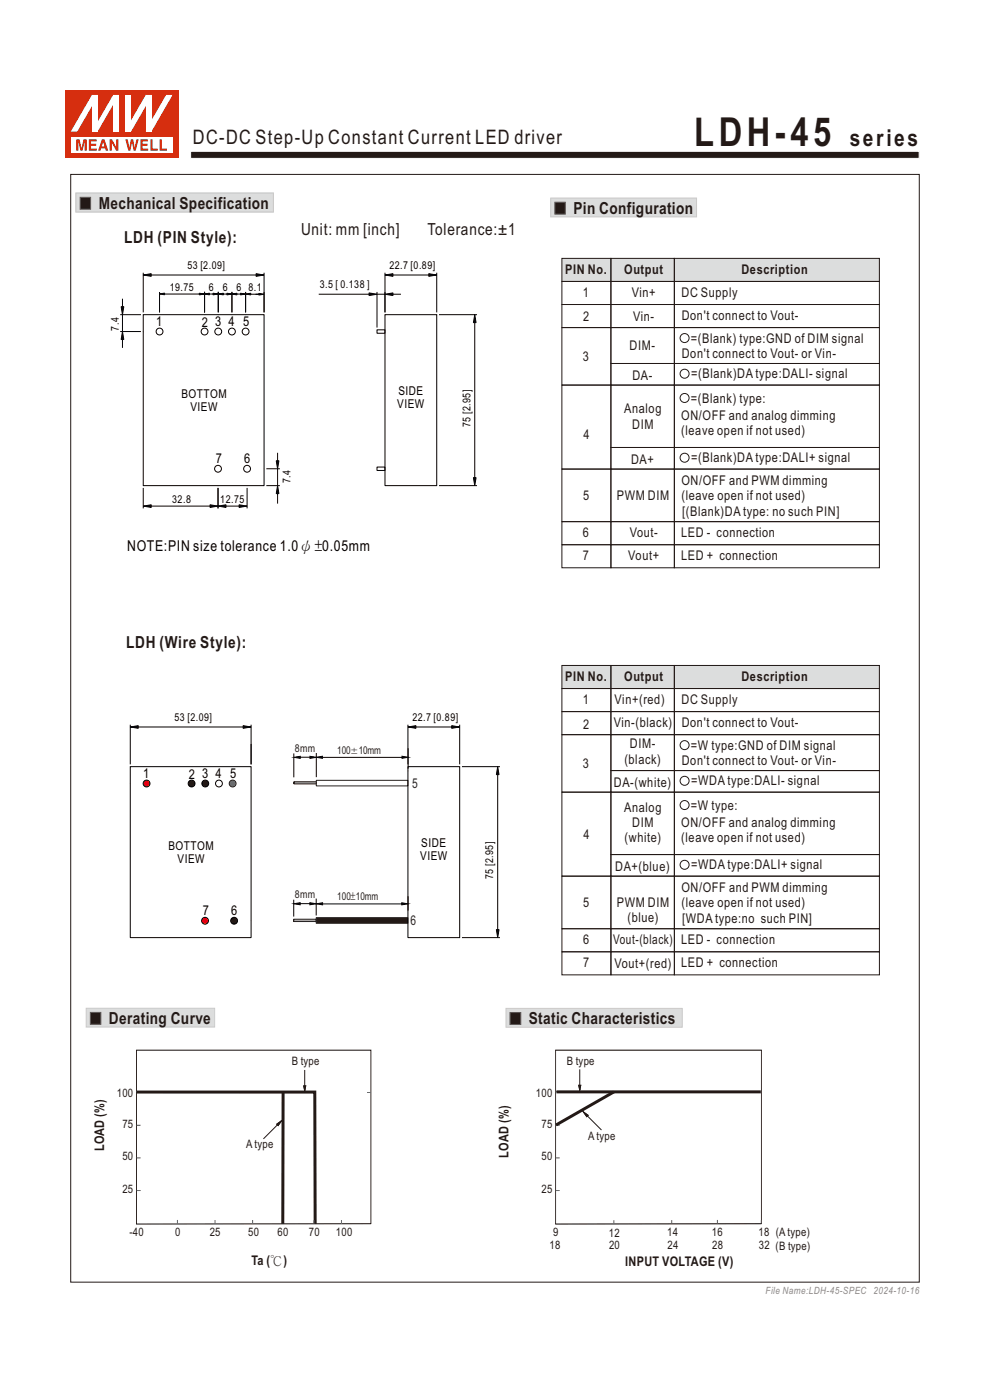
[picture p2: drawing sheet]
<svg xmlns="http://www.w3.org/2000/svg" width="210mm" height="297mm" viewBox="0 0 210 297" stroke-linecap="round" stroke-linejoin="round" font-family="sans-serif">
<path d="M16.1 41h41.9v4h-41.9z" fill-rule="evenodd" fill="#dcdddd" stroke="#c9cacb" stroke-width=".21"/>
<!-- layer: tw -->
<path d="M17 41.8h2.2v2.6h-2.2z" fill-rule="evenodd" fill="#231916" stroke="#595857" stroke-width=".21"/>
<path d="M15 37h180v235h-180z" fill="none" stroke="#231916" stroke-width=".21"/>
<!-- layer: 0 -->
<g fill="none" stroke="#000" stroke-width=".21">
<path d="M30.4 57.9v8.4M32.1 58.3h22.2M56 57.9v8.4M81.7 57.9v8.4M83.4 58.3h7.5M92.6 57.9v8.4M25.5 66.8h4.4M25.5 70.3h4.4M26 63.4v1.7M26 66.8v3.5M26 72v1.8M30.4 66.8h25.6v36.2h-25.6z"/>
<path d="M43.4 61.9v4.4M46.3 61.9v4.4M49.2 61.9v4.4M52.1 61.9v4.4M53.1 62.4h2.5M67.6 62.4h10.7M80 70h1.7v.7h-1.7zM80 62.4h1.7M80 61.9v7.6M81.7 66.8h10.9v36.2h-10.9zM83.4 62.4h1.6M93.1 66.8h8.1"/>
<path d="M100.7 68.4v32.9M56.5 99.4h2.9M58.9 96.1v1.7M58.9 99.4v3.6M80 99.1h1.7v.7h-1.7zM30.4 103.5v4.4M32.1 107.4h12.5M46.2 103.5v4.4M47.9 107.4h2.8M52.4 103.5v4.4M56.5 103h2.9M58.9 104.7v2.1"/>
<path d="M93.1 103h8.1"/>
<circle cx="33.8" cy="70.3" r=".73"/>
<circle cx="43.4" cy="70.3" r=".73"/>
<circle cx="46.3" cy="70.3" r=".73"/>
<circle cx="49.2" cy="70.3" r=".73"/>
<circle cx="52.1" cy="70.3" r=".73"/>
<circle cx="46.2" cy="99.4" r=".73"/>
<circle cx="52.4" cy="99.4" r=".73"/>
</g>
<g fill="#000" stroke="#000" stroke-width=".21">
<path d="M30.4 58.3l1.7-.2v.5z" fill-rule="evenodd"/>
<path d="M54.3 58.1l1.7 .2-1.7 .3z" fill-rule="evenodd"/>
<path d="M81.7 58.3l1.7-.2v.5z" fill-rule="evenodd"/>
<path d="M90.9 58.1l1.7 .2-1.7 .3z" fill-rule="evenodd"/>
<path d="M25.7 65.1h.6l-.3 1.7z" fill-rule="evenodd"/>
<path d="M26 70.3l.3 1.7h-.6z" fill-rule="evenodd"/>
<path d="M52.1 62.4l1.1-.2v.4z" fill-rule="evenodd"/>
<path d="M54.9 62.2l1.1 .2-1.1 .2z" fill-rule="evenodd"/>
<path d="M78.3 62.1l1.7 .3-1.7 .3z" fill-rule="evenodd"/>
<path d="M81.7 62.4l1.7-.3v.6z" fill-rule="evenodd"/>
<path d="M100.7 66.8l.3 1.6h-.6z" fill-rule="evenodd"/>
<path d="M58.6 97.8h.6l-.3 1.6z" fill-rule="evenodd"/>
<path d="M30.4 107.4l1.7-.3v.5z" fill-rule="evenodd"/>
<path d="M44.6 107.1l1.6 .3-1.6 .2z" fill-rule="evenodd"/>
<path d="M46.2 107.4l1.7-.3v.5z" fill-rule="evenodd"/>
<path d="M50.7 107.1l1.7 .3-1.7 .2z" fill-rule="evenodd"/>
<path d="M58.9 103l.3 1.7h-.6z" fill-rule="evenodd"/>
<path d="M100.4 101.3h.6l-.3 1.7z" fill-rule="evenodd"/>
<circle cx="30.4" cy="58.3" r="0"/>
<circle cx="81.7" cy="58.3" r="0"/>
<circle cx="26" cy="70.3" r="0"/>
<circle cx="30.4" cy="70.3" r="0"/>
<circle cx="30.4" cy="66.8" r="0"/>
<circle cx="43.4" cy="66.8" r="0"/>
<circle cx="46.3" cy="66.8" r="0"/>
<circle cx="49.2" cy="66.8" r="0"/>
<circle cx="52.1" cy="66.8" r="0"/>
<circle cx="56" cy="66.8" r="0"/>
<circle cx="80" cy="62.4" r="0"/>
<circle cx="80" cy="70" r="0"/>
<circle cx="81.7" cy="66.8" r="0"/>
<circle cx="92.6" cy="66.8" r="0"/>
<circle cx="100.7" cy="66.8" r="0"/>
<circle cx="56" cy="99.4" r="0"/>
<circle cx="58.9" cy="99.4" r="0"/>
<circle cx="30.4" cy="103" r="0"/>
<circle cx="46.2" cy="103" r="0"/>
<circle cx="46.2" cy="107.4" r="0"/>
<circle cx="52.4" cy="103" r="0"/>
<circle cx="52.4" cy="107.4" r="0"/>
<circle cx="56" cy="103" r="0"/>
<circle cx="92.6" cy="103" r="0"/>
</g>
<path d="M40.4 32.1h154.6v1.5h-154.6z" fill-rule="evenodd" fill="#231916" stroke="#fff" stroke-width=".21"/>
<path d="M119.2 54.8h67.3v4.9h-67.3z" fill-rule="evenodd" fill="#dcdddd"/>
<path d="M62.4 160.7l1.3-.3v.5zM65.8 160.4l1.3 .3-1.3 .2zM62.4 191.7l1.3-.2v.4zM65.7 191.5l1.3 .2-1.3 .2zM67.1 191.7l1.3-.2v.5zM85.2 191.5l1.3 .2-1.3 .3z" fill="#000"/>
<path d="M62.4 160.7l1.3-.3v.5zM65.8 160.4l1.3 .3-1.3 .2zM62.4 191.7l1.3-.2v.4zM65.7 191.5l1.3 .2-1.3 .2zM67.1 191.7l1.3-.2v.5zM85.2 191.5l1.3 .2-1.3 .3z" fill="none" stroke="#000" stroke-width=".21"/>
<path d="M119.2 54.8h10.4v4.9h-10.4zM119.2 59.7h10.4v4.9h-10.4zM129.6 54.8h13.4v4.9h-13.4zM129.6 59.7h13.4v4.9h-13.4zM143 54.8h43.5v4.9h-43.5zM143 59.7h43.5v4.9h-43.5zM119.2 110.7h10.4v4.9h-10.4zM119.2 115.6h10.4v4.9h-10.4zM129.6 110.7h13.4v4.9h-13.4zM129.6 115.6h13.4v4.9h-13.4zM143 110.7h43.5v4.9h-43.5zM143 115.6h43.5v4.9h-43.5z" fill="none" stroke="#231916" stroke-width=".21"/>
<path d="M16.1 41h41.9v4h-41.9z" fill-rule="evenodd" fill="#dcdddd" stroke="#c9cacb" stroke-width=".21"/>
<path d="M17 41.9h2.2v2.5h-2.2z" fill-rule="evenodd" fill="#231916" stroke="#595857" stroke-width=".21"/>
<path d="M116.8 42h31v4h-31z" fill-rule="evenodd" fill="#dcdddd" stroke="#c9cacb" stroke-width=".21"/>
<path d="M117.7 42.9h2.2v2.5h-2.2z" fill-rule="evenodd" fill="#231916" stroke="#595857" stroke-width=".21"/>
<path d="M62.3 159.8v5.1M62.8 160.6h3.8M62.3 190.9v3.5M62.8 191.7h3.8M67.1 190.6v3.6M68.3 191.8h17.1M86.6 190.1v3.1" fill="none" stroke="#000" stroke-width=".21"/>
<path d="M62.3 195h4.8v.5h-4.8zM62.3 195v.5z" fill-rule="evenodd" fill="#a9a8a7" stroke="#24211d" stroke-width=".21"/>
<path d="M67.1 194.7h19.4v1.2h-19.4z" fill-rule="evenodd" fill="#231916" stroke="#24211d" stroke-width=".21"/>
<path d="M67.1 165.5h19.4v1.2h-19.4z" fill-rule="evenodd" fill="#fff" stroke="#24211d" stroke-width=".21"/>
<path d="M62.4 165.8h4.7v.5h-4.7zM62.4 165.8v.5z" fill-rule="evenodd" fill="#a9a8a7" stroke="#24211d" stroke-width=".21"/>
<path d="M40.4 32.1h154.6v1.5h-154.6z" fill-rule="evenodd" fill="#231916" stroke="#fff" stroke-width=".21"/>
<path d="M67.1 160.7l1.3-.3v.5zM85.3 160.4l1.3 .3-1.3 .2z" fill="#000"/>
<path d="M67.1 159.7v5.2M67.1 160.7l1.3-.3v.5zM68.3 160.7h17.1M85.3 160.4l1.3 .3-1.3 .2z" fill="none" stroke="#000" stroke-width=".21"/>
<path d="M119.2 69.5h10.4v12.2h-10.4zM129.6 69.5h13.4v7.6h-13.4zM143 69.5h43.5v7.6h-43.5z" fill="none" stroke="#231916" stroke-width=".21"/>
<path d="M18.3 213.9h27.2v4h-27.2z" fill-rule="evenodd" fill="#dcdddd" stroke="#c9cacb" stroke-width=".21"/>
<path d="M19.2 214.8h2.2v2.5h-2.2z" fill-rule="evenodd" fill="#231916" stroke="#595857" stroke-width=".21"/>
<path d="M78.7 259.6l-49.7 .1v-36.9h49.7v36.9" fill="none" stroke="#231916" stroke-width=".21"/>
<path d="M29 231.6h.8M29 238.7h.8M77.9 231.8h.8M29 245.6h.8M29 252.6h.8M37.6 258.8v.8M45.6 258.8v.8M53.6 258.8v.8M60.1 258.8v.8M66.6 258.8v.9M72.4 258.8v.8" fill="none" stroke="#00f" stroke-width=".21"/>
<path d="M29 231.7h37.8l.1 27.9" fill="none" stroke="#231916" stroke-width=".63" stroke-linecap="butt"/>
<path d="M107.3 213.9h37.4v4h-37.4z" fill-rule="evenodd" fill="#dcdddd" stroke="#c9cacb" stroke-width=".21"/>
<g fill="#231916" stroke="#595857" stroke-width=".21">
<path d="M108.2 214.8h2.2v2.5h-2.2z" fill-rule="evenodd"/>
<path d="M108.2 214.8h2.2v2.5h-2.2z" fill-rule="evenodd"/>
</g>
<g fill="none" stroke="#231916" stroke-width=".21">
<path d="M119.2 64.6h10.4v4.9h-10.4zM129.6 64.6h13.4v4.9h-13.4zM143 64.6h43.5v4.9h-43.5zM119.2 81.7h10.4v17.8h-10.4zM119.2 99.5h10.4v11.2h-10.4zM129.6 81.7h13.4v13.2h-13.4zM129.6 99.5h13.4v11.2h-13.4zM143 81.7h43.5v13.2h-43.5zM143 99.5h43.5v11.2h-43.5zM58.7 238.5l1-.7-.7 1zM59 238.4l-3.1 3.2M64.4 230.4h.4l-.2 .9z"/>
<path d="M64.6 227v3.6M122.8 230.2h.4l-.2 1zM123 226.9v3.5M123.7 235.9l1.1 .7-.3 .3zM124.4 236.6l3.2 3.1M161.5 259.6l-43.6 .1v-36.9h43.6v36.9"/>
</g>
<path d="M117.9 231.6h.8M117.9 238.7h.8M117.9 245.6h.8M117.9 252.6h.8M130.2 258.9v.8M142.5 258.8v.8M152.2 258.8v.8M161.5 258.8v.8" fill="none" stroke="#00f" stroke-width=".21"/>
<path d="M60.1 231.7l-.1 27.9M130.3 231.6l-12.3 7M161.4 231.6h-43.4" fill="none" stroke="#231916" stroke-width=".63" stroke-linecap="butt"/>
<g fill="#231916" stroke="#231916" stroke-width=".21">
<path d="M64.4 230.4h.4l-.2 .9z" fill-rule="evenodd"/>
<path d="M122.8 230.2h.4l-.2 1z" fill-rule="evenodd"/>
<path d="M58.7 238.5l1-.7-.7 1z" fill-rule="evenodd"/>
<path d="M123.7 235.9l1.1 .7-.3 .3z" fill-rule="evenodd"/>
</g>
<path d="M119.2 141.2h67.3v4.9h-67.3z" fill-rule="evenodd" fill="#dcdddd"/>
<g fill="none" stroke="#231916" stroke-width=".21">
<path d="M119.2 141.2h10.4v4.9h-10.4zM119.2 146.1h10.4v4.9h-10.4zM119.2 151h10.4v4.9h-10.4zM129.6 141.2h13.4v4.9h-13.4zM129.6 146.1h13.4v4.9h-13.4zM129.6 151h13.4v4.9h-13.4zM143 141.2h43.5v4.9h-43.5zM143 146.1h43.5v4.9h-43.5zM143 151h43.5v4.9h-43.5zM119.2 197h10.4v4.9h-10.4zM129.6 197h13.5v4.9h-13.5zM143.1 197h43.4v4.9h-43.4z"/>
<path d="M119.2 201.9h10.4v4.9h-10.4zM129.6 201.9h13.5v4.9h-13.5zM143.1 201.9h43.4v4.9h-43.4z"/>
</g>
<path d="M33.8 62v4.3M34.7 62.4h8.3M43.4 61.9v4.4M43.4 62.4h2.5M46.3 62.4h2.5M49.2 62.4h2.5M53.3 157.8v4.4M27.6 162.6h25.7v36.3h-25.7z" fill="none" stroke="#000" stroke-width=".21"/>
<g fill="#000" stroke="#000" stroke-width=".21">
<path d="M33.8 62.4l1.1-.2v.3z" fill-rule="evenodd"/>
<path d="M42.3 62.2l1 .2-1 .2z" fill-rule="evenodd"/>
<path d="M43.4 62.4l1-.2v.4z" fill-rule="evenodd"/>
<path d="M45.2 62.2l1.1 .2-1.1 .2z" fill-rule="evenodd"/>
<path d="M46.3 62.4l1.1-.2v.4z" fill-rule="evenodd"/>
<path d="M48.1 62.2l1.1 .2-1.1 .2z" fill-rule="evenodd"/>
<path d="M49.2 62.4l1.1-.2v.4z" fill-rule="evenodd"/>
<path d="M51 62.2l1.1 .2-1.1 .2z" fill-rule="evenodd"/>
</g>
<circle cx="49.3" cy="166.2" r=".73" fill="#00a1e9" stroke="#231916" stroke-width=".21"/>
<circle cx="46.4" cy="166.2" r=".73" fill="none" stroke="#000" stroke-width=".21"/>
<g fill="#231916" stroke="#000" stroke-width=".21">
<circle cx="43.5" cy="166.2" r=".73"/>
<circle cx="40.6" cy="166.2" r=".73"/>
</g>
<g fill="#e60013" stroke="#000" stroke-width=".21">
<circle cx="31.1" cy="166.2" r=".73"/>
<circle cx="43.5" cy="195.3" r=".73"/>
</g>
<circle cx="49.7" cy="195.3" r=".73" fill="#231916" stroke="#000" stroke-width=".21"/>
<path d="M27.6 153.7v8.5M29.3 154.2h22.3M53.3 153.7v8.5M86.5 153.7l.1 9.4M88.2 154.2h7.6M97.5 153.7v8.5M86.5 162.6h11v36.3h-11zM98 162.6h8.1M105.6 164.3v32.9M98 198.9h8.1" fill="none" stroke="#000" stroke-width=".21"/>
<g fill="#000" stroke="#000" stroke-width=".21">
<path d="M27.6 154.2l1.7-.3v.6z" fill-rule="evenodd"/>
<path d="M51.6 153.9l1.7 .3-1.7 .3z" fill-rule="evenodd"/>
<path d="M86.5 154.2l1.7-.3v.6z" fill-rule="evenodd"/>
<path d="M95.8 153.9l1.7 .3-1.7 .3z" fill-rule="evenodd"/>
<path d="M105.6 162.6l.3 1.7h-.6z" fill-rule="evenodd"/>
<path d="M105.3 197.2h.6l-.3 1.7z" fill-rule="evenodd"/>
<circle cx="27.6" cy="154.2" r="0"/>
<circle cx="86.5" cy="154.2" r="0"/>
<circle cx="27.6" cy="166.2" r="0"/>
<circle cx="27.6" cy="162.6" r="0"/>
<circle cx="53.3" cy="162.6" r="0"/>
<circle cx="86.6" cy="163.6" r="0"/>
<circle cx="97.5" cy="162.6" r="0"/>
<circle cx="105.6" cy="162.6" r="0"/>
<circle cx="53.3" cy="195.3" r="0"/>
<circle cx="97.5" cy="198.9" r="0"/>
</g>
<g fill="none" stroke="#231916" stroke-width=".21">
<path d="M129.6 77.1h13.4v4.6h-13.4zM143 77.1h43.5v4.6h-43.5zM129.6 94.9h13.4v4.6h-13.4zM143 94.9h43.5v4.6h-43.5zM119.2 155.9h10.4v12.2h-10.4zM129.6 155.9h13.4v7.6h-13.4zM143.1 155.9h43.4v7.6h-43.4zM119.2 168.1h10.4v17.8h-10.4zM129.6 163.5h13.4v4.6h-13.4zM129.6 168.1h13.4v13.2h-13.4zM143.1 163.5h43.4v4.6h-43.4zM143.1 168.1h43.4v13.2h-43.4z"/>
<path d="M119.2 185.9h10.4v11.1h-10.4zM129.6 185.9h13.4v11.1h-13.4zM129.6 181.3h13.4v4.6h-13.4zM143.1 185.9h43.4v11.1h-43.4zM143.1 181.3h43.4v4.6h-43.4z"/>
<circle cx="145.2" cy="71.7" r=".96"/>
<circle cx="145.2" cy="79.3" r=".96"/>
<circle cx="145.2" cy="97.1" r=".96"/>
<circle cx="145.2" cy="84.4" r=".96"/>
<circle cx="145.2" cy="158.1" r=".96"/>
<circle cx="145.2" cy="165.6" r=".96"/>
<circle cx="145.2" cy="170.8" r=".96"/>
<circle cx="145.2" cy="183.5" r=".96"/>
</g>
<path d="M13.8 19.2h24v14.4h-24z" fill-rule="evenodd" fill="#d62e0f"/>
<path d="M15 29h21.6v3.4h-21.6z" fill-rule="evenodd" fill="#fff"/>
<g fill="#d62e0f">
<path d="M26.6 29.6h.5l.3 1.7 .4-1.7h.4l.4 1.7 .3-1.7h.5l-.6 2.4h-.5l-.3-1.9-.3 1.9h-.5z" fill-rule="evenodd"/>
<path d="M29.8 29.6h1.6v.4h-1.2v.5h1.1v.4h-1.1v.6h1.2v.5h-1.6z" fill-rule="evenodd"/>
<path d="M31.9 29.6h.5v1.9h1.1v.5h-1.6z" fill-rule="evenodd"/>
<path d="M33.9 29.6h.4v1.9h1.1v.5h-1.5z" fill-rule="evenodd"/>
<path d="M16.2 29.6h.7l.4 1.9 .4-1.9h.7v2.4h-.4v-2l-.5 2h-.4l-.5-2v2h-.4z" fill-rule="evenodd"/>
<path d="M18.8 29.6h1.7v.4h-1.2v.5h1.1v.4h-1.1v.6h1.3v.5h-1.8z" fill-rule="evenodd"/>
<path d="M21.9 30.1l.3 1h-.6zM21.6 29.6l-.8 2.4h.5l.2-.5h.8l.1 .5h.6l-.8-2.4z" fill-rule="evenodd"/>
<path d="M23.3 29.6h.5l.9 1.6v-1.6h.4v2.4h-.5l-.9-1.7v1.7h-.4z" fill-rule="evenodd"/>
</g>
<g fill="#fff">
<path d="M24 20.1h1.2v7.8h-1.2z" fill-rule="evenodd"/>
<path d="M24 20.1h1.2l-4.5 7.8h-1.2z" fill-rule="evenodd"/>
<path d="M19.5 20.1h1.2v7.8h-1.2z" fill-rule="evenodd"/>
<path d="M19.5 20.1h1.2v.4l-4.3 7.4h-1.4z" fill-rule="evenodd"/>
<path d="M30.9 20.1h1.2v7.8h-1.2z" fill-rule="evenodd"/>
<path d="M35.2 20.1h1.4l-4.5 7.8h-1.2v-.3z" fill-rule="evenodd"/>
<path d="M26.6 20.1h1.2v7.8h-1.2z" fill-rule="evenodd"/>
<path d="M30.9 20.1h1.2v.4l-4.3 7.4h-1.2v-.3z" fill-rule="evenodd"/>
</g>
<text font-size="8.5" fill="#231916" x="147.3" y="31">LDH-45</text>
<text font-size="4.9" fill="#231916" x="180.2" y="31">series</text>
<text font-size="4.2" fill="#231916" x="40.9" y="30.6">DC-DC Step-Up Constant Current LED driver</text>
<g font-size="3.5" fill="#231916">
<text x="20.9" y="44.3">Mechanical Specification</text>
<text x="121.6" y="45.4">Pin Configuration</text>
<text x="26.3" y="51.5">LDH (PIN Style):</text>
<text x="63.9" y="49.8">Unit: mm [inch]</text>
<text x="90.7" y="49.8">Tolerance:±1</text>
<text x="26.7" y="137.5">LDH (Wire Style):</text>
<text x="23.1" y="217.3">Derating Curve</text>
<text x="112.2" y="217.3">Static Characteristics</text>
</g>
<text font-size="3.2" x="27" y="116.9">NOTE:PIN size tolerance 1.0ψ±0.05mm</text>
<g font-size="2.9">
<text x="33.1" y="69.2">1</text>
<text x="42.8" y="69.3">2</text>
<text x="45.7" y="69.2">3</text>
<text x="48.4" y="69.3">4</text>
<text x="51.5" y="69.2">5</text>
<text x="45.8" y="98.3">7</text>
<text x="51.8" y="98.3">6</text>
<text x="30.4" y="165.1">1</text>
<text x="40" y="165.2">2</text>
<text x="42.9" y="165.1">3</text>
<text x="45.7" y="165.1">4</text>
<text x="48.8" y="165.1">5</text>
<text x="43" y="194.2">7</text>
<text x="49.1" y="194.1">6</text>
</g>
<g font-size="2.9" fill="#23282b">
<text x="87.5" y="167.1">5</text>
<text x="87.1" y="196.3">6</text>
</g>
<g font-size="2.8" fill="#231916">
<text x="119.9" y="58.1">PIN No.</text>
<text x="132.4" y="58.1">Output</text>
<text x="157.3" y="58.1">Description</text>
<text x="123.7" y="63">1</text>
<text x="134" y="63">Vin+</text>
<text x="144.6" y="63.1">DC Supply</text>
<text x="123.7" y="68.2">2</text>
<text x="134.3" y="68.2">Vin-</text>
<text x="144.6" y="67.9">Don't connect to Vout-</text>
<text x="123.6" y="76.6">3</text>
<text x="133.6" y="74.3">DIM-</text>
<text x="144.6" y="76">Don't connect to Vout- or Vin-</text>
<text x="146.6" y="72.8">=(Blank) type:GND of DIM signal</text>
<text x="134.1" y="80.5">DA-</text>
<text x="146.6" y="80.3">=(Blank)DA type:DALI- signal</text>
<text x="132.4" y="87.7">Analog</text>
<text x="144.5" y="89.1">ON/OFF and analog dimming</text>
<text x="146.6" y="85.5">=(Blank) type:</text>
<text x="123.7" y="93.2">4</text>
<text x="134.1" y="90.9">DIM</text>
<text x="144.5" y="92.3">(leave open if not used)</text>
<text x="133.9" y="98.4">DA+</text>
<text x="146.6" y="98.1">=(Blank)DA type:DALI+ signal</text>
<text x="123.7" y="106.1">5</text>
<text x="130.8" y="106.1">PWM DIM</text>
<text x="144.6" y="106">(leave open if not used)</text>
<text x="144.6" y="102.8">ON/OFF and PWM dimming</text>
<text x="123.7" y="113.9">6</text>
<text x="133.6" y="113.9">Vout-</text>
<text x="144.5" y="113.9">LED - connection</text>
<text x="144.7" y="109.5">[(Blank)DA type: no such PIN]</text>
<text x="123.7" y="118.8">7</text>
<text x="133.3" y="118.8">Vout+</text>
<text x="144.5" y="118.7">LED + connection</text>
<text x="119.9" y="144.4">PIN No.</text>
<text x="123.7" y="149.3">1</text>
<text x="130.4" y="149.4">Vin+(red)</text>
<text x="132.4" y="144.4">Output</text>
<text x="144.6" y="149.4">DC Supply</text>
<text x="157.3" y="144.4">Description</text>
<text x="123.7" y="154.6">2</text>
<text x="130.2" y="154.1">Vin-(black)</text>
<text x="144.6" y="154.3">Don't connect to Vout-</text>
<text x="132.4" y="162">(black)</text>
<text x="133.6" y="158.8">DIM-</text>
<text x="146.6" y="159.1">=W type:GND of DIM signal</text>
<text x="123.6" y="163">3</text>
<text x="130.2" y="166.9">DA-(white)</text>
<text x="144.6" y="162.3">Don't connect to Vout- or Vin-</text>
<text x="146.6" y="166.6">=WDA type:DALI- signal</text>
<text x="132.4" y="172.2">Analog</text>
<text x="146.6" y="171.8">=W type:</text>
<text x="123.7" y="178">4</text>
<text x="132.5" y="178.6">(white)</text>
<text x="134.1" y="175.4">DIM</text>
<text x="144.5" y="178.6">(leave open if not used)</text>
<text x="144.5" y="175.4">ON/OFF and analog dimming</text>
<text x="130.5" y="184.7">DA+(blue)</text>
<text x="146.6" y="184.4">=WDA type:DALI+ signal</text>
<text x="144.6" y="189.2">ON/OFF and PWM dimming</text>
<text x="123.7" y="192.4">5</text>
<text x="130.8" y="192.5">PWM DIM</text>
<text x="133.1" y="195.7">(blue)</text>
<text x="144.6" y="192.4">(leave open if not used)</text>
<text x="144.7" y="195.9">[WDA type:no such PIN]</text>
<text x="123.7" y="200.3">6</text>
<text x="130.1" y="200.3">Vout-(black)</text>
<text x="144.5" y="200.2">LED - connection</text>
<text x="123.7" y="205.2">7</text>
<text x="130.4" y="205.5">Vout+(red)</text>
<text x="144.5" y="205.1">LED + connection</text>
<text x="22.1" y="244.3" transform="rotate(-90 22.1 244.3)">LOAD (%)</text>
<text x="107.9" y="245.6" transform="rotate(-90 107.9 245.6)">LOAD (%)</text>
<text x="53.3" y="268.5">Ta (℃)</text>
<text x="132.6" y="268.5">INPUT VOLTAGE (V)</text>
</g>
<g font-size="2.6">
<text x="84.5" y="83.7">SIDE</text>
<text x="38.5" y="84.4">BOTTOM</text>
<text x="40.4" y="87.3">VIEW</text>
<text x="84.3" y="86.7">VIEW</text>
<text x="89.4" y="179.6">SIDE</text>
<text x="35.7" y="180.3">BOTTOM</text>
<text x="37.6" y="183.2">VIEW</text>
<text x="89.1" y="182.5">VIEW</text>
</g>
<g font-size="2.5" fill="#231916">
<text x="61.9" y="226">B type</text>
<text x="120.2" y="225.9">B type</text>
<text x="24.8" y="232.8">100</text>
<text x="113.7" y="232.8">100</text>
<text x="26" y="239.2">75</text>
<text x="114.9" y="239.2">75</text>
<text x="52.2" y="243.6">A type</text>
<text x="124.8" y="241.9">A type</text>
<text x="26" y="246.2">50</text>
<text x="114.9" y="246.2">50</text>
<text x="26" y="253.1">25</text>
<text x="114.9" y="253.1">25</text>
<text x="27.5" y="262.3">-40</text>
<text x="37.2" y="262.3">0</text>
<text x="44.5" y="262.3">25</text>
<text x="52.6" y="262.3">50</text>
<text x="58.9" y="262.2">60</text>
<text x="65.5" y="262.3">70</text>
<text x="71.2" y="262.3">100</text>
<text x="117.3" y="262.3">9</text>
<text x="129.1" y="262.3">12</text>
<text x="141.5" y="262.3">14</text>
<text x="151" y="262.2">16</text>
<text x="160.9" y="262.3">18 (A type)</text>
<text x="116.6" y="265">18</text>
<text x="129.2" y="265">20</text>
<text x="141.6" y="265">24</text>
<text x="151.1" y="264.9">28</text>
<text x="161" y="265">32 (B type)</text>
</g>
<g font-size="2.3">
<text x="39.8" y="57.2">53 [2.09]</text>
<text x="82.6" y="57.2">22.7 [0.89]</text>
<text x="36" y="61.7">19.75</text>
<text x="44.3" y="61.6">6</text>
<text x="47.3" y="61.7">6</text>
<text x="50.1" y="61.7">6</text>
<text x="52.7" y="61.7">8.1</text>
<text x="67.8" y="61">3.5 [ 0.138 ]</text>
<text x="25.2" y="70.1" transform="rotate(-90 25.2 70.1)">7.4</text>
<text x="99.8" y="90.6" transform="rotate(-90 99.8 90.6)">75 [2.95]</text>
<text x="36.5" y="106.6">32.8</text>
<text x="46.7" y="106.6">12.75</text>
<text x="61.6" y="102.6" transform="rotate(-90 61.6 102.6)">7.4</text>
<text x="37" y="153">53 [2.09]</text>
<text x="87.5" y="153">22.7 [0.89]</text>
<text x="104.6" y="186.5" transform="rotate(-90 104.6 186.5)">75 [2.95]</text>
</g>
<g font-size="2.3" fill="#24211d">
<text x="62.5" y="159.5">8mm</text>
<text x="71.5" y="160.1">100±10mm</text>
<text x="62.5" y="190.5">8mm</text>
<text x="71.5" y="190.8">100±10mm</text>
</g>
<text font-size="2.1" fill="#898989" x="162.4" y="274.5">File Name:LDH-45-SPEC 2024-10-16</text>
</svg>
